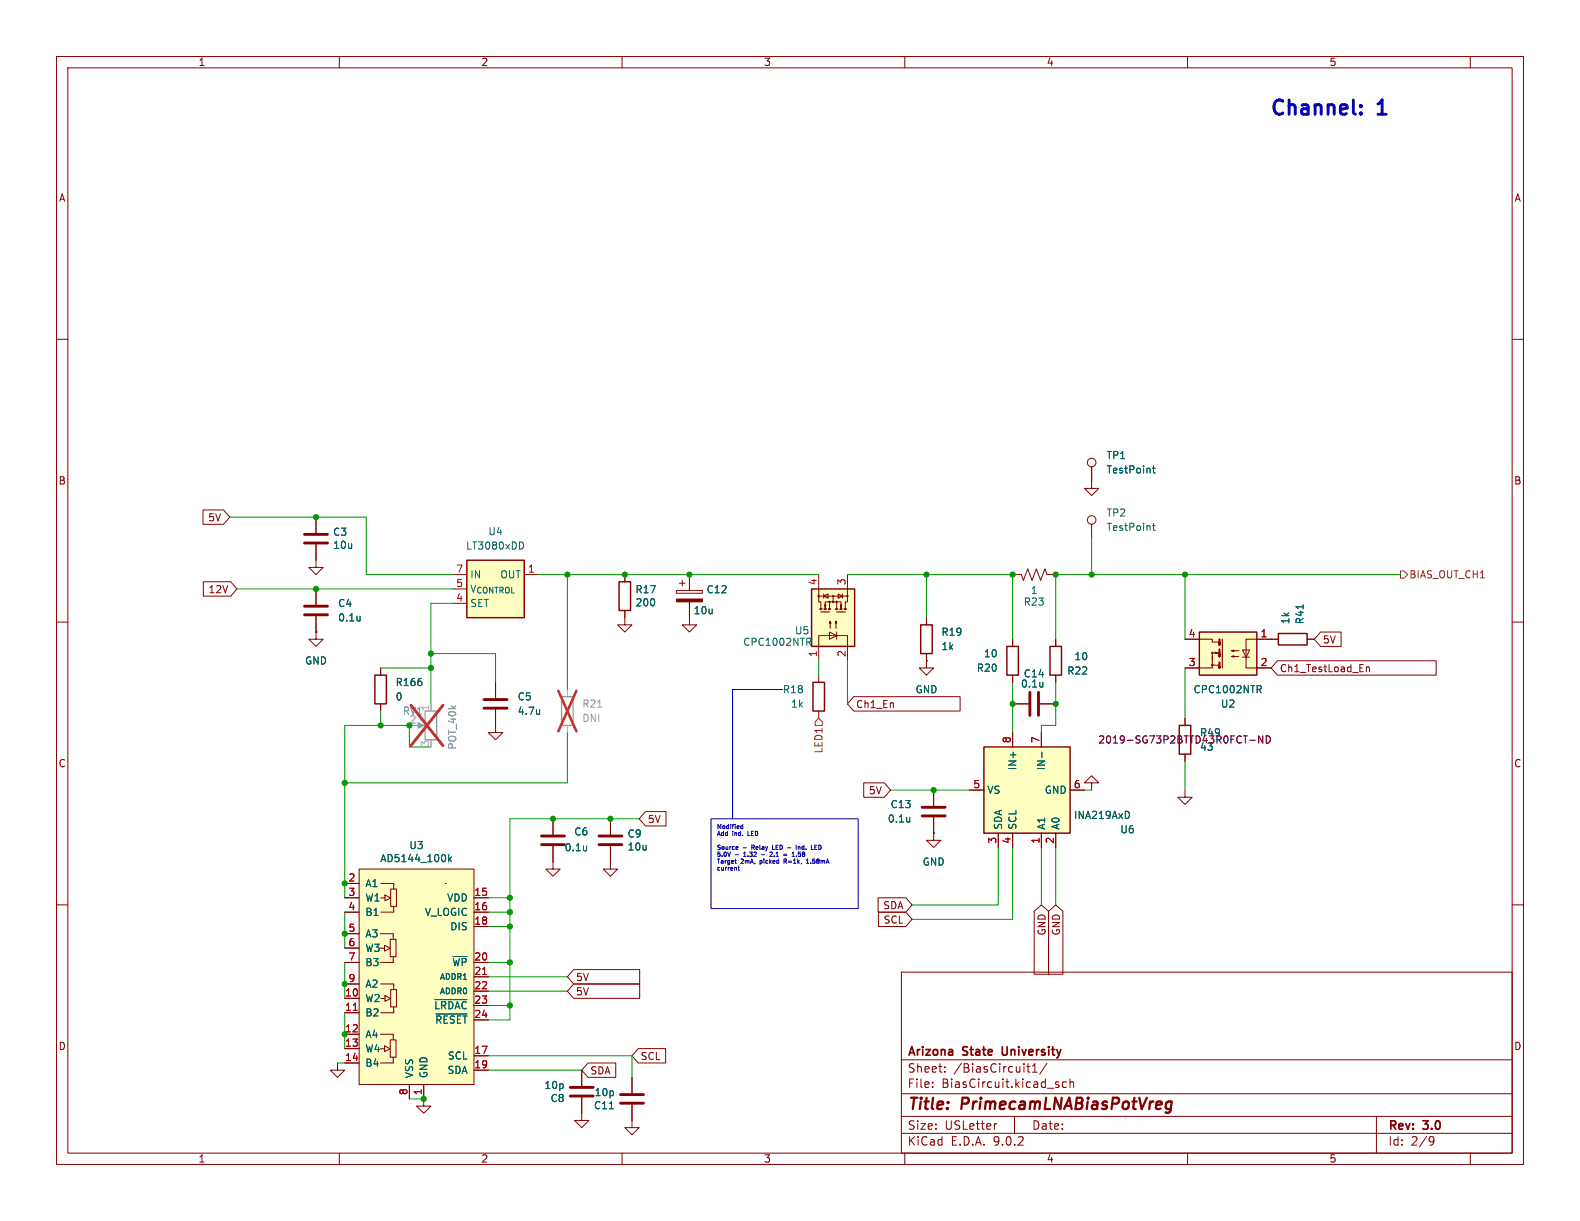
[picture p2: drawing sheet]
<svg xmlns="http://www.w3.org/2000/svg" width="279mm" height="216mm" viewBox="0 0 279 216" stroke-linecap="round" stroke-linejoin="round" font-family="sans-serif">
<g fill="none" stroke="#840000" stroke-width=".18">
<path d="M10 10h259.4v195.9h-259.4zM12 12h255.4v191.9h-255.4zM60 10v2M110 10v2M160 10v2M210 10v2M260 10v2M10 60h2M267.4 60h2M10 110h2M119.6 104.4h4.6v.5h-4.6zM120.1 103.1h1.1"/>
<path d="M120.6 102.6v1M121.9 101.6v2.8M121.9 106.4v2.8M267.4 110h2M10 160h2M159.4 171.9h108v32h-108zM267.4 160h2M102.9 189.2v2.8M102.9 194.1v2.8M159.4 197.4h108M159.4 193.4h108M159.4 187.4h108"/>
<path d="M164.9 192.1v.2M164.9 191.4v.1M167.1 189.4v.2M167.1 188.7v.1M176.3 198.7l-.3 .1M179.4 197.4v3M181.6 188.6h.5M181.8 188.1v1.3l.3 .2M182.6 189.6h.8M182.6 188.5l.4-.4v1.5M185.1 188l-1.2 1.9M186.9 191.8l.3 .1 .1 .2-.2 .2h-.3"/>
<path d="M186.9 191.3l.3 .1M188.6 191.4l-.5-.1-.2 .3v.4l.1 .2h.6M189.2 191.4l.2-.1 .4 .1 .1 .9M189.2 190.8v1.5M243.4 197.4v6.5M60 203.9v2M110 203.9v2M159.4 200.4h108M160 203.9v2M210 203.9v2M253 201l.5 .1a.99 .99 0 0 1-.4 1.4h-.2M253.6 201.6l-.3 .3h-.3"/>
<path d="M260 203.9v2"/>
</g>
<path d="M206.6 194.8l.6 .1M207 196l-.5 .1M207.2 194.8l-.2 1.6-.2 .3" fill="none" stroke="#840000" stroke-width=".4"/>
<path d="M177.2 185.1l.1 1.3" fill="none" stroke="#840000" stroke-width=".3"/>
<path d="M119.6 105.9h4.6v.5h-4.6z" fill="#840000" stroke="#840000" stroke-width=".18"/>
<path d="M100.8 193.8h4.1M100.8 192.3h4.1" fill="none" stroke="#840000" stroke-width=".51"/>
<path d="M63.5 153.7h20.3v38.1h-20.3z" fill="#ffffc2"/>
<path d="M67.3 156.2h2.3" fill="none" stroke="#ffffc2" stroke-width=".18"/>
<path d="M69.6 161v.3z" fill="#ffffc2"/>
<path d="M67.3 161.3h2.3M67.3 174h2.3" fill="none" stroke="#ffffc2" stroke-width=".18"/>
<path d="M69.6 178.8v.3z" fill="#ffffc2"/>
<path d="M67.3 165.1h2.2M67.3 179.1h2.3" fill="none" stroke="#ffffc2" stroke-width=".18"/>
<path d="M69.5 169.9v.3z" fill="#ffffc2"/>
<path d="M67.3 170.2h2.2M67.3 182.9h2.2" fill="none" stroke="#ffffc2" stroke-width=".18"/>
<path d="M69.5 187.7v.3z" fill="#ffffc2"/>
<path d="M67.3 188h2.2" fill="none" stroke="#ffffc2" stroke-width=".18"/>
<g fill="#ffffc2">
<path d="M68.1 158.3l1 .5-1 .5z"/>
<path d="M68.1 176l1 .6-1 .5z"/>
<path d="M68 167.2l1 .5-1 .5z"/>
<path d="M68 184.9l1 .5-1 .6z"/>
</g>
<g fill="none" stroke="#840000" stroke-width=".18">
<path d="M61 158.8h2.5M61 156.2h2.5M63.5 153.7h20.3v38.1h-20.3zM67.3 158.8h.8M67.3 156.2h2.3v1M68.1 158.3l1 .5-1 .5zM69.1 157.2h1v3.1h-1zM78.7 156.2h.1M83.8 158.8h2.6M61 161.3h2.5M61 170.2h2.5M61 165.1h2.5"/>
<path d="M61 167.6h2.5M61 174h2.5M61 176.5h2.5M61 179.1h2.5M67.2 167.7h.8M67.3 165.1h2.2v1M67.3 176.6h.8M67.3 174h2.3v1M68 167.2l1 .5-1 .5zM68.1 176l1 .6-1 .5zM69 166.1h1v3.1h-1zM69.1 175h1v3.1h-1z"/>
<path d="M69.5 169.2v1h-2.2M69.6 160.3v1h-2.3M69.6 178.1v1h-2.3M83.8 161.3h2.6M83.8 163.8h2.6M83.8 170.2h2.6M83.8 172.7h2.6M83.8 175.3h2.6M83.8 177.8h2.6M61 182.9h2.5M61 185.4h2.5M61 188h2.5"/>
<path d="M67.2 185.4h.8M67.3 182.9h2.2v1M68 184.9l1 .5-1 .6zM69 183.9h1v3h-1zM69.5 186.9v1.1h-2.2M72.4 191.8v2.5M74.9 191.8v2.5M83.8 180.3h2.6M83.8 186.7h2.6M83.8 189.2h2.6"/>
</g>
<path d="M79.3 151.1v1.3M79.5 151.9l.3 .5M79.8 151.5l-.5 .5M76.9 176.8h5.7M77.1 179.3h5.5M80.1 169.1h2.5" fill="none" stroke="#006464" stroke-width=".18"/>
<path d="M62.5 178.7h.7M85.3 172.3h.8" fill="none" stroke="#a90000" stroke-width=".18"/>
<path d="M212.1 111.8h10.1v7.6h-10.1z" fill="#ffffc2"/>
<path d="M178.1 114.3h2v5.1h-2zM185.7 114.3h2v5.1h-2zM212.1 111.8h10.1v7.6h-10.1z" fill="none" stroke="#840000" stroke-width=".25"/>
<g fill="none" stroke="#840000" stroke-width=".18">
<path d="M179.1 113v1.3M179.1 119.4v1.3M186.7 113v1.3M186.7 119.4v1.3M209.5 113h4.9v.5h1.2M214.4 116.1v.5M214.4 116.3v1.3M214.9 115.3l.5 .1-.5 .2zM215.5 115.4h-1.1v.8M215.6 117.6h-1.2v.5h-4.9M217.8 115.1l.4-.2v.3l-.4-.1h1.3M217.8 116.1l.4-.1v.2l-.4-.1h1.3"/>
<path d="M219.7 114.9h1.3l-.7 1.3zM219.7 116.2h1.3M224.8 113h-4.5v5.1h4.5M179.1 124.5h2.8M183.9 124.5h2.8M165.1 147.3v1.3h-1.3l1.3 1.3 1.3-1.3h-1.3M165.1 147.3h.1"/>
<circle cx="214.4" cy="115.4" r=".13"/>
<circle cx="214.4" cy="117.6" r=".13"/>
</g>
<path d="M216.2 113v5.1" fill="none" stroke="#840000" stroke-width=".2"/>
<path d="M215.6 113v1v-.5M215.6 114.8v1.3v-.5M215.6 117.1v1v-.2" fill="none" stroke="#840000" stroke-width=".36"/>
<path d="M184.4 120.6v.9M184.4 121.4h-.1M222.6 121.9l.4 .6M222.8 121.2l.2 .3v.3l-.2 .1" fill="none" stroke="#006464" stroke-width=".18"/>
<path d="M182.1 122.4v4.1M183.6 122.4v4.1" fill="none" stroke="#840000" stroke-width=".51"/>
<path d="M174 132.1h15.2v15.2h-15.2z" fill="#ffffc2"/>
<path d="M66.3 119.4h2v5.1h-2zM162.8 110.5h2v5.1h-2zM226.1 112h5v2h-5zM143.8 120.7h2v5h-2zM174 132.1h15.2v15.2h-15.2z" fill="none" stroke="#840000" stroke-width=".25"/>
<g fill="none" stroke="#840000" stroke-width=".18">
<path d="M55.9 96.3v4h1.2l-1.2 1.3-1.3-1.3h1.3M55.9 91.4v2.8M67.3 118.1v1.3M121.9 109.2v1.3h1.3l-1.3 1.3-1.3-1.3h1.3M144.8 119.4v1.3M163.8 109.2v1.3M163.8 115.6v1.2M224.8 113h1.3M231.1 113h1.3M67.3 124.5v1.2M144.8 125.7v1.3M171.4 139.7h2.6"/>
<path d="M179.1 129.5v2.6M184.1 129.5v2.6M189.2 139.7h2.6M193 138.4h-1.2l1.2-1.2 1.3 1.2h-1.3v1.3M176.5 147.3v2.6M179.1 147.3v2.6M184.1 147.3v2.6M186.7 147.3v2.6"/>
</g>
<path d="M230.4 106.9v.8M184.2 133v1M199.5 143.5l.2 .5-.2 .7" fill="none" stroke="#006464" stroke-width=".18"/>
<path d="M53.8 94.5h4.1M53.8 96h4.1" fill="none" stroke="#840000" stroke-width=".51"/>
<path d="M143.5 104.1h7.6v10.2h-7.6z" fill="#ffffc2"/>
<path d="M109.5 102.9h2v5.1h-2zM143.5 104.1h7.6v10.2h-7.6zM208.5 128.3h2.1v5.1h-2.1z" fill="none" stroke="#840000" stroke-width=".25"/>
<g fill="none" stroke="#840000" stroke-width=".18">
<path d="M55.9 111.8v1.2h1.2l-1.2 1.3-1.3-1.3h1.3M55.9 111.8h.1M55.9 104.1v2.8M55.9 109v2.8M110.5 108v2.5h1.3l-1.3 1.3-1.3-1.3h1.3M110.5 101.6v1.3M144.8 116.8v-4.4h5.1v4.4M144.8 101.6v4.8h.4v1.2M144.8 105.4h5.1M145.7 105.4l.7-.4v.8zM145.7 105v.8M145.8 106.9h.2l-.1 .5z"/>
<path d="M146.7 111.8l1.3 .6-1.3 .6zM146.7 106.4h-.8v1.2M146.7 107.6v-1.2h1.3v1.2M146.8 109.9l-.1 .3h.2l-.1-.3v1.2M147.3 105.4v1M147.8 109.9l-.1 .3h.3l-.2-.3v1.2M148 106.4h.7v1.2M148 111.8v1.2M148.2 105l.8 .4-.8 .4zM148.6 106.9h.2l-.1 .5zM149 105v.8M149.9 101.6v4.8h-.4v1.2"/>
<path d="M163.8 116.8v1.3h1.3l-1.3 1.3-1.2-1.3h1.2M163.8 116.8h.1M179.1 101.6h1.5l.4 1 .7-2 .8 2 .8-2 .7 2 .8-2 .4 1h1.5M87.6 125.5v4h1.3l-1.3 1.3-1.2-1.3h1.2M87.6 120.7v2.7M165.1 139.7v2.8M209.5 139.7v1.3h-1.2l1.2 1.2 1.3-1.2h-1.3M209.5 127v1.3M209.5 133.4v1.2M97.8 152.4v1.3h-1.3l1.3 1.2 1.3-1.2h-1.3M107.9 149.6v4.1h1.3l-1.3 1.2-1.2-1.2h1.2M107.9 144.8v2.8"/>
<path d="M165.1 144.5v2.8M59.7 188v1.2h-1.3l1.3 1.3 1.3-1.3h-1.3M74.9 194.3v1.3h-1.2l1.2 1.3 1.3-1.3h-1.3M102.9 196.9v1.2h-1.3l1.3 1.3 1.2-1.3h-1.2M111.8 195.3v4.1h-1.3l1.3 1.3 1.2-1.3h-1.2M111.8 190.5v2.8"/>
<circle cx="144.8" cy="105.4" r=".13"/>
<circle cx="146.7" cy="106.4" r=".13"/>
<circle cx="147.3" cy="105.4" r=".13"/>
<circle cx="147.3" cy="106.4" r=".13"/>
<circle cx="148" cy="106.4" r=".13"/>
<circle cx="149.9" cy="105.4" r=".13"/>
</g>
<path d="M145.2 108.2h1.5M148 108.2h1.5" fill="none" stroke="#840000" stroke-width=".2"/>
<path d="M145 107.7h.3M145.8 107.7h.2M146.6 107.7h.2M147.8 107.7h.3M148.6 107.7h.2M149.4 107.7h.2" fill="none" stroke="#840000" stroke-width=".36"/>
<path d="M63.7 109v.8M63.7 109.7h-.1M143 113.5l.4 .6M143.2 112.8l.2 .3-.1 .3-.1 .1M95.4 125.5v.8M95.4 126.2h.1M160.9 144.5v.9M160.9 145.2l-.1 .1M107.8 196.1h.7" fill="none" stroke="#006464" stroke-width=".18"/>
<path d="M53.8 107.2h4.1M53.8 108.7h4.1M85.6 123.7h4.1M85.6 125.2h4.1M105.9 147.8h4.1M105.9 149.4h4.1M163.1 142.7h4M163.1 144.3h4M109.7 195.1h4.1M109.7 193.5h4.1" fill="none" stroke="#840000" stroke-width=".51"/>
<path d="M75.2 125.7h2v5.1h-2zM99.3 123.2h2v5.1h-2z" fill="none" stroke="#a1a1a1" stroke-width=".25"/>
<path d="M73.9 127.8l1.2 .5-1.2 .5z" fill="#a1a1a1" stroke="#a1a1a1" stroke-width=".18"/>
<path d="M73.7 128.3h1M76.2 124.5v1.2M100.3 121.9v1.3M100.3 128.3v1.2" fill="none" stroke="#a1a1a1" stroke-width=".18"/>
<path d="M72.7 124.7l5.6 7.2M78.3 124.7l-5.6 7.2M98.7 122.1l3.2 7.2M101.9 122.1l-3.2 7.2" fill="none" stroke="#e12e31" stroke-width=".46"/>
<path d="M105.7 125h.7" fill="none" stroke="#989898" stroke-width=".18"/>
<path d="M221 130.9h1M223.3 130.1v1.3l-.7-1.3v1.3M223.9 130.1a.64 .64 0 0 1 .7 .7 .64 .64 0 0 1-.7 .6z" fill="none" stroke="#840084" stroke-width=".18"/>
<path d="M82.5 99.1h10.2v10.1h-10.2z" fill="#ffffc2"/>
<path d="M82.5 99.1h10.2v10.1h-10.2z" fill="none" stroke="#840000" stroke-width=".25"/>
<g fill="none" stroke="#840000" stroke-width=".18">
<path d="M35.9 90.2h3.6l1.1 1.2-1.1 1.3h-3.6zM55.9 91.4v2.8M55.9 96.3v2.8M193 82.6v3.8h1.3l-1.3 1.2-1.2-1.2h1.2M193 92.7v2.6M36 102.9h4.8l1.1 1.2-1.1 1.3h-4.8zM55.9 111.8h.1M55.9 104.1v2.8M55.9 109v2.8M67.3 118.1v1.3M80 101.6h2.5M80 104.1h2.5"/>
<path d="M80 106.7h2.5M92.7 101.6h2.5M110.5 101.6v1.3M110.5 108v1.2M121.9 101.6v2.8M121.9 106.4v2.8M163.8 116.8h.1M163.8 109.2v1.3M163.8 115.6v1.2M179.1 113v1.3M179.1 119.4v1.3M186.7 113v1.3"/>
<path d="M186.7 119.4v1.3M209.5 113h2.6M209.5 118.1h2.6M222.2 113h3.9M222.2 118.1h2.6M225.9 116.8h28.1v2.6h-28.1l-1.1-1.3zM231.1 113h1.3M233.5 111.8h3.7v2.5h-3.7l-1.1-1.3zM241.6 117.9v.9M241.6 118.1l.2-.2 .3 .1 .1 .8M67.3 124.5v1.2M87.6 120.7v2.7"/>
<path d="M87.6 125.5v2.8M151 123.2h18.8v2.5h-18.8l-1.1-1.2zM152.7 138.4h3.7l1.1 1.3-1.1 1.3h-3.7zM165.1 139.7v2.8M171.4 139.7h2.6M179.1 129.5v2.6M179.1 124.5h2.8M183.9 124.5h2.8M184.1 129.5v2.6M189.2 139.7h2.6M209.5 127v1.3M209.5 133.4v1.2"/>
<path d="M61 158.8h2.5M61 156.2h2.5M83.8 158.8h2.6M97.8 144.8v2.8M97.8 149.6v2.8M107.9 144.8v2.8M107.9 149.6v2.8M114.1 143.5h3.7v2.6h-3.7l-1.1-1.3zM155.3 158.7h4.9l1.1 1.3-1.1 1.3h-4.9zM165.1 147.3h.1M165.1 144.5v2.8M176.5 147.3v2.6"/>
<path d="M179.1 147.3v2.6M184.1 147.3v2.6M186.7 147.3v2.6M61 161.3h2.5M61 170.2h2.5M61 165.1h2.5M61 167.6h2.5M61 174h2.5M61 176.5h2.5M61 179.1h2.5M83.8 161.3h2.6M83.8 163.8h2.6"/>
<path d="M83.8 170.2h2.6M83.8 172.7h2.6M83.8 175.3h2.6M83.8 177.8h2.6M101.4 174h11.7v2.5h-11.7l-1.1-1.2zM101.4 171.4h11.7v2.6h-11.7l-1.1-1.3zM155.3 161.3h4.9l1.1 1.3-1.1 1.2h-4.9zM182.9 161.1l1.2-1.1 1.3 1.1v11.2h-2.5zM185.4 161.1l1.3-1.1 1.3 1.1v11.2h-2.6zM61 182.9h2.5M61 185.4h2.5M61 188h2.5"/>
<path d="M72.4 191.8v2.5M74.9 191.8v2.5M83.8 180.3h2.6M83.8 186.7h2.6M83.8 189.2h2.6M102.9 189.2v2.8M102.9 194.1v2.8M104 188h4.9v2.5h-4.9l-1.1-1.3zM111.8 190.5v2.8M111.8 195.3v2.8M112.9 185.4h4.8v2.6h-4.8l-1.1-1.3z"/>
<circle cx="193" cy="91.9" r=".76"/>
<circle cx="193" cy="81.8" r=".76"/>
</g>
<g fill="none" stroke="#006464" stroke-width=".18">
<path d="M92.2 95.8a.68 .68 0 0 1 .4 .7 .68 .68 0 0 1-.4 .6M203.8 93h.5M203.8 82.8h.5M204 82.4v1.1l.3 .1M204 92.5v1.1l.3 .2M63.7 109v.8M63.7 109.7h-.1M230.4 106.9v.8M95.4 125.5v.8M95.4 126.2h.1M184.2 133v1M184.4 120.6v.9"/>
<path d="M184.4 121.4h-.1M222.6 121.9l.4 .6M222.8 121.2l.2 .3v.3l-.2 .1M79.3 151.1v1.3M79.5 151.9l.3 .5M79.8 151.5l-.5 .5M103.7 149.6v.8M103.7 150.3v.1M160.9 144.5v.9M160.9 145.2l-.1 .1M199.5 143.5l.2 .5-.2 .7M76.9 176.8h5.7"/>
<path d="M77.1 179.3h5.5M80.1 169.1h2.5M107.8 196.1h.7"/>
</g>
<path d="M95.8 149.4h4M95.8 147.8h4" fill="none" stroke="#840000" stroke-width=".51"/>
<path d="M247.6 101h.7l.6 .6-.6 .6h-.7zM144.8 127l.6 .6v.7h-1.3v-.7z" fill="none" stroke="#725600" stroke-width=".18"/>
<g fill="none" stroke="#0000c2" stroke-width=".18">
<path d="M138.4 121.9h-8.9v22.9M125.7 144.8h26.1v15.9h-26.1zM126.9 147.7l.2-.7 .3 .7M127 146.5v-.7l.2 .5 .3-.5v.7M127 150.7l-.1 .3M127.1 151.9v.8M127.4 149.5h-.4M127.9 147v.7M128.6 147v.7M128.7 150.7l.2 .7 .3-.7M128.9 145.8v.7M129.2 145.8h.1"/>
<path d="M129.8 145.8l-.2 .1M129.9 152.1h.3M130 145.8h.1M130 151.1h.6M130 151.9v.6M130.1 152.6l.1 .1M130.3 149.7h.2v.2h-.3M130.5 153.4h.3M130.5 150.2h-.2M130.6 153.1v.7l.2 .1M131 147v.7M131 152h.4"/>
<path d="M131.4 145.8v.7l-.4-.1M131.4 146.1l-.3-.1-.1 .2M131.4 149.9h.6M131.5 151.4h.4M131.5 150.9l.2-.2v.7M132.3 147v.7h.3M132.6 150.7h.4l-.2 .3M132.7 152.7l.3-.8 .2 .8M133 149.8h.2M133.2 147h-.3v.7M133.4 149.5l-.4-.1v.8M133.9 147.1l-.3-.1v.7"/>
<path d="M134.4 149.4v.7M134.4 152.6l.1 .1M134.5 152.1l-.1 .8M136.1 151.9v.8M136.3 150.7h.2l.1 .2-.5 .5h.5M136.6 149.4v.8h.4M137.5 150.7v.7M137.6 149.4h-.4v.8M137.7 151.9v.8M138.3 149.6l-.4-.2v.8M138.6 151h.6M138.6 151.2h.6"/>
<path d="M138.8 152.3l.3 .4M139 152.3h-.4M139 152l-.4-.1v.8M139.3 149.9h.5M140.1 150.9l.2-.2v.7M140.5 151.9v.8M140.8 149.4v.8M140.8 151.4h.1M141.1 151.9v.8M141.2 149.8l.2-.1 .1 .5M141.2 149.7v.5M141.2 151.4h.2"/>
<path d="M141.6 150.7h-.4v.3h.2M142.2 149.4v.8M142.6 152.7h.4M142.8 151.9v.8M143.5 149.4v.8M144.1 149.8h.2M144.1 151.9h-.4v.4M144.5 149.4h-.4v.8h.4M144.5 151.9l.3 .1M144.5 151.9v.1M145.1 149.6l-.3-.2v.8M146.1 152.7l.2-.8 .3 .8"/>
</g>
<g fill="none" stroke="#009600" stroke-width=".18">
<path d="M40.6 91.4h24.2v10.2h15.2M193 95.3v6.3M41.9 104.1h38.1M67.3 118.1h8.9M76.2 115.6h11.4v5.1M80 106.7h-3.8v17.8M95.2 101.6h49.6M100.3 101.6v20.3M144.8 116.8v2.6M149.9 101.6h29.2v11.4M149.9 116.8v7.7M163.8 101.6v7.6"/>
<path d="M209.5 101.6v11.4M209.5 118.1v8.9M247.6 101.6h-60.9v11.4M67.3 125.7v2.6M76.2 132.1h-3.8v-3.8h-11.4v30.5M100.3 129.5v8.9h-39.3M157.5 139.7h13.9M179.1 120.7v8.8M186.7 120.7v7.6h-2.6v1.2M191.8 139.7h1.2M209.5 134.6v5.1M86.4 158.8h3.8"/>
<path d="M113 144.8h-22.8v35.5h-3.8M176.5 149.9v10.1h-15.2M179.1 149.9v12.7h-17.8M184.1 149.9v10.1M186.7 149.9v10.1M61 161.3v6.3M61 170.2v6.3M61 179.1v6.3M86.4 172.7h13.9M86.4 175.3h13.9M86.4 177.8h3.8M86.4 163.8h3.8"/>
<path d="M86.4 170.2h3.8M86.4 161.3h3.8M59.7 188h1.3M72.4 194.3h2.5M86.4 186.7h25.4v3.8M86.4 189.2h16.5"/>
</g>
<path d="M240.6 20l.2 .1-.2 .1M240.6 20l-.1 .1 .1 .1M240.6 18.6v.3M240.6 20v.2M240.6 18.6l.2 .2-.2 .1M240.6 18.6l-.1 .2 .1 .1" fill="none" stroke="#0000c2" stroke-width=".51"/>
<path d="M221 130.9h1M223.3 130.1v1.3l-.7-1.3v1.3M223.9 130.1a.64 .64 0 0 1 .7 .7 .64 .64 0 0 1-.7 .6z" fill="none" stroke="#840084" stroke-width=".18"/>
<path d="M62.5 178.7h.7M85.3 172.3h.8" fill="none" stroke="#a90000" stroke-width=".18"/>
<path d="M76.2 124.5v1.2" fill="none" stroke="#a1a1a1" stroke-width=".18"/>
<path d="M72.7 124.7l5.6 7.2M78.3 124.7l-5.6 7.2" fill="none" stroke="#e12e31" stroke-width=".46"/>
<g fill="#009600" stroke="#009600" stroke-width=".18">
<circle cx="209.5" cy="101.6" r=".46"/>
<circle cx="179.1" cy="124.5" r=".46"/>
<circle cx="186.7" cy="124.5" r=".46"/>
<circle cx="179.1" cy="101.6" r=".46"/>
<circle cx="193" cy="101.6" r=".46"/>
<circle cx="186.7" cy="101.6" r=".46"/>
<circle cx="61" cy="156.2" r=".46"/>
<circle cx="67.3" cy="128.3" r=".46"/>
<circle cx="61" cy="138.4" r=".46"/>
<circle cx="76.2" cy="115.6" r=".46"/>
<circle cx="76.2" cy="118.1" r=".46"/>
<circle cx="72.4" cy="128.3" r=".46"/>
<circle cx="55.9" cy="91.4" r=".46"/>
<circle cx="55.9" cy="104.1" r=".46"/>
<circle cx="74.9" cy="194.3" r=".46"/>
<circle cx="61" cy="182.9" r=".46"/>
<circle cx="90.2" cy="161.3" r=".46"/>
<circle cx="90.2" cy="170.2" r=".46"/>
<circle cx="90.2" cy="163.8" r=".46"/>
<circle cx="90.2" cy="177.8" r=".46"/>
<circle cx="61" cy="174" r=".46"/>
<circle cx="61" cy="165.1" r=".46"/>
<circle cx="90.2" cy="158.8" r=".46"/>
<circle cx="163.8" cy="101.6" r=".46"/>
<circle cx="165.1" cy="139.7" r=".46"/>
<circle cx="121.9" cy="101.6" r=".46"/>
<circle cx="100.3" cy="101.6" r=".46"/>
<circle cx="110.5" cy="101.6" r=".46"/>
<circle cx="97.8" cy="144.8" r=".46"/>
<circle cx="107.9" cy="144.8" r=".46"/>
</g>
<g font-size="3.5" fill="#0000c2">
<text x="224.3" y="21.1">Channel:</text>
<text x="243.7" y="21.1">1</text>
</g>
<g font-size="2.8" fill="#840000">
<text x="160.4" y="196.8">Title:</text>
<text x="170.1" y="196.8">PrimecamLNABiasPotVreg</text>
</g>
<g font-size="2.1" fill="#840000">
<text x="160.4" y="189.9">Sheet:</text>
<text x="160.4" y="187.1">Arizona</text>
<text x="168.6" y="189.9">/BiasCircuit1/</text>
<text x="170.4" y="187.1">State</text>
<text x="177.9" y="187.1">University</text>
<text x="160.4" y="192.6">File:</text>
<text x="166.5" y="192.6">BiasCircuit.kicad_sch</text>
<text x="160.4" y="202.8">KiCad</text>
<text x="160.4" y="200">Size:</text>
<text x="167.1" y="200">USLetter</text>
<text x="168.1" y="202.8">E.D.A.</text>
<text x="175.7" y="202.8">9.0.2</text>
<text x="182.4" y="200">Date:</text>
<text x="245.4" y="200.2">Rev:</text>
<text x="245.4" y="202.8">Id:</text>
<text x="249.5" y="202.8">2/9</text>
<text x="251.8" y="200.2">3.0</text>
</g>
<g font-size="1.8" fill="#840000">
<text x="35" y="11.9">1</text>
<text x="85" y="11.9">2</text>
<text x="135" y="11.9">3</text>
<text x="185" y="11.9">4</text>
<text x="235" y="11.9">5</text>
<text x="10.3" y="35.9">A</text>
<text x="267.7" y="35.9">A</text>
<text x="10.3" y="85.9">B</text>
<text x="267.7" y="85.9">B</text>
<text x="36.7" y="92.4">5V</text>
<text x="36.8" y="105.1">12V</text>
<text x="233.8" y="114">5V</text>
<text x="226.2" y="119.1">Ch1_TestLoad_En</text>
<text x="151.3" y="125.4">Ch1_En</text>
<text x="10.3" y="135.9">C</text>
<text x="267.7" y="135.9">C</text>
<text x="153.5" y="140.7">5V</text>
<text x="114.5" y="145.7">5V</text>
<text x="156.1" y="161">SDA</text>
<text x="156.2" y="163.5">SCL</text>
<text x="185.1" y="165.5" transform="rotate(-90 185.1 165.5)">GND</text>
<text x="187.6" y="165.5" transform="rotate(-90 187.6 165.5)">GND</text>
<text x="101.8" y="173.7">5V</text>
<text x="101.8" y="176.2">5V</text>
<text x="10.3" y="185.9">D</text>
<text x="267.7" y="185.9">D</text>
<text x="104.3" y="190.2">SDA</text>
<text x="113.2" y="187.6">SCL</text>
<text x="35" y="205.8">1</text>
<text x="85" y="205.8">2</text>
<text x="135" y="205.8">3</text>
<text x="185" y="205.8">4</text>
<text x="235" y="205.8">5</text>
</g>
<g font-size="1.8" fill="#006464">
<text x="195.6" y="81.4">TP1</text>
<text x="195.6" y="83.9">TestPoint</text>
<text x="58.8" y="94.9">C3</text>
<text x="86.3" y="94.8">U4</text>
<text x="195.6" y="91.5">TP2</text>
<text x="195.6" y="94.1">TestPoint</text>
<text x="58.8" y="97.3">10u</text>
<text x="82.3" y="97.4">LT3080xDD</text>
<text x="59.7" y="107.5">C4</text>
<text x="83.1" y="102.5">IN</text>
<text x="83.1" y="105">V_{CONTROL}</text>
<text x="83.1" y="107.5">SET</text>
<text x="88.4" y="102.5">OUT</text>
<text x="112.3" y="107.4">200</text>
<text x="112.3" y="105.1">R17</text>
<text x="124.9" y="105.1">C12</text>
<text x="180.9" y="107.3">R23</text>
<text x="182.2" y="105.3">1</text>
<text x="59.7" y="110.1">0.1u</text>
<text x="122.6" y="108.8">10u</text>
<text x="140.5" y="112.4">U5</text>
<text x="166.4" y="112.6">R19</text>
<text x="228.2" y="110.5" transform="rotate(-90 228.2 110.5)">1k</text>
<text x="230.7" y="110.5" transform="rotate(-90 230.7 110.5)">R41</text>
<text x="53.8" y="117.7">GND</text>
<text x="131.3" y="114.4">CPC1002NTR</text>
<text x="166.4" y="115.2">1k</text>
<text x="172.6" y="119">R20</text>
<text x="173.9" y="116.4">10</text>
<text x="180.9" y="120">C14</text>
<text x="188.6" y="119.5">R22</text>
<text x="189.9" y="116.9">10</text>
<text x="69.9" y="121.5">R166</text>
<text x="69.9" y="124.1">0</text>
<text x="91.4" y="124.1">C5</text>
<text x="138.3" y="122.8">R18</text>
<text x="139.8" y="125.3">1k</text>
<text x="161.8" y="122.8">GND</text>
<text x="180.4" y="121.8">0.1u</text>
<text x="211" y="122.8">CPC1002NTR</text>
<text x="215.8" y="125.3">U2</text>
<text x="91.4" y="126.6">4.7u</text>
<text x="179.9" y="136.3" transform="rotate(-90 179.9 136.3)">IN+</text>
<text x="185" y="136.3" transform="rotate(-90 185 136.3)">IN-</text>
<text x="157.4" y="143.1">C13</text>
<text x="174.5" y="140.6">VS</text>
<text x="184.6" y="140.6">GND</text>
<text x="101.4" y="147.9">C6</text>
<text x="110.9" y="148.3">C9</text>
<text x="156.9" y="145.6">0.1u</text>
<text x="177.4" y="146.8" transform="rotate(-90 177.4 146.8)">SDA</text>
<text x="179.9" y="146.8" transform="rotate(-90 179.9 146.8)">SCL</text>
<text x="185" y="146.8" transform="rotate(-90 185 146.8)">A1</text>
<text x="187.6" y="146.8" transform="rotate(-90 187.6 146.8)">A0</text>
<text x="189.8" y="145">INA219AxD</text>
<text x="198" y="147.5">U6</text>
<text x="67.1" y="152.7">AD5144_100k</text>
<text x="72.3" y="150.3">U3</text>
<text x="99.8" y="150.7">0.1u</text>
<text x="110.9" y="150.6">10u</text>
<text x="163.1" y="153.3">GND</text>
<text x="64.5" y="157.1">A1</text>
<text x="64.5" y="159.6">W1</text>
<text x="79" y="159.6">VDD</text>
<text x="64.5" y="162.2">B1</text>
<text x="64.5" y="166">A3</text>
<text x="75" y="162.2">V_LOGIC</text>
<text x="79.5" y="164.7">DIS</text>
<text x="64.5" y="168.5">W3</text>
<text x="64.5" y="171">B3</text>
<text x="79.9" y="171">~{WP}</text>
<text x="64.5" y="174.9">A2</text>
<text x="64.5" y="177.4">W2</text>
<text x="64.5" y="179.9">B2</text>
<text x="76.7" y="178.7">~{LRDAC}</text>
<text x="64.5" y="183.7">A4</text>
<text x="76.9" y="181.2">~{RESET}</text>
<text x="64.5" y="186.3">W4</text>
<text x="64.5" y="188.8">B4</text>
<text x="73.3" y="190.8" transform="rotate(-90 73.3 190.8)">VSS</text>
<text x="75.8" y="190.8" transform="rotate(-90 75.8 190.8)">GND</text>
<text x="79" y="190.1">SDA</text>
<text x="79.1" y="187.6">SCL</text>
<text x="96.2" y="192.8">10p</text>
<text x="97.3" y="195.1">C8</text>
<text x="104.9" y="196.3">C11</text>
<text x="105.1" y="194">10p</text>
</g>
<g font-size="1.8" fill="#a90000">
<text x="80.6" y="101.3">7</text>
<text x="93.3" y="101.3">1</text>
<text x="80.6" y="103.9">5</text>
<text x="80.6" y="106.4">4</text>
<text x="144.5" y="103.6" transform="rotate(-90 144.5 103.6)">4</text>
<text x="149.6" y="103.6" transform="rotate(-90 149.6 103.6)">3</text>
<text x="210.1" y="112.8">4</text>
<text x="222.8" y="112.8">1</text>
<text x="144.5" y="116.3" transform="rotate(-90 144.5 116.3)">1</text>
<text x="149.6" y="116.3" transform="rotate(-90 149.6 116.3)">2</text>
<text x="210.1" y="117.9">3</text>
<text x="222.8" y="117.9">2</text>
<text x="178.8" y="131.5" transform="rotate(-90 178.8 131.5)">8</text>
<text x="183.9" y="131.5" transform="rotate(-90 183.9 131.5)">7</text>
<text x="172" y="139.4">5</text>
<text x="189.8" y="139.4">6</text>
<text x="176.3" y="149.3" transform="rotate(-90 176.3 149.3)">3</text>
<text x="178.8" y="149.3" transform="rotate(-90 178.8 149.3)">4</text>
<text x="183.9" y="149.3" transform="rotate(-90 183.9 149.3)">1</text>
<text x="186.4" y="149.3" transform="rotate(-90 186.4 149.3)">2</text>
<text x="61.5" y="156">2</text>
<text x="61.5" y="158.5">3</text>
<text x="61.5" y="161">4</text>
<text x="83.8" y="158.5">15</text>
<text x="83.8" y="161">16</text>
<text x="61.5" y="164.8">5</text>
<text x="61.5" y="167.4">6</text>
<text x="83.8" y="163.6">18</text>
<text x="61.5" y="169.9">7</text>
<text x="61.5" y="173.7">9</text>
<text x="83.8" y="169.9">20</text>
<text x="83.8" y="172.5">21</text>
<text x="60.9" y="176.3">10</text>
<text x="60.9" y="178.8">11</text>
<text x="83.8" y="175">22</text>
<text x="83.8" y="177.5">23</text>
<text x="60.9" y="182.6">12</text>
<text x="60.9" y="185.2">13</text>
<text x="83.8" y="180.1">24</text>
<text x="60.9" y="187.7">14</text>
<text x="83.8" y="186.4">17</text>
<text x="83.8" y="189">19</text>
<text x="72.1" y="193.7" transform="rotate(-90 72.1 193.7)">8</text>
<text x="74.7" y="193.7" transform="rotate(-90 74.7 193.7)">1</text>
</g>
<g font-size="1.8" fill="#725600">
<text x="249.1" y="102.5">BIAS_OUT_CH1</text>
<text x="145.6" y="133.3" transform="rotate(-90 145.6 133.3)">LED1</text>
</g>
<g font-size="1.8" fill="#aaa">
<text x="75.9" y="125.8" transform="rotate(-90 75.9 125.8)">1</text>
<text x="72.3" y="128">2</text>
<text x="75.9" y="132.2" transform="rotate(-90 75.9 132.2)">3</text>
</g>
<g font-size="1.8" fill="#989898">
<text x="102.9" y="125.3">R21</text>
<text x="71.1" y="126.6">RV1</text>
<text x="102.9" y="127.9">DNI</text>
<text x="80.9" y="132.7" transform="rotate(-90 80.9 132.7)">POT_40k</text>
</g>
<g font-size="1.8" fill="#840084">
<text x="194.1" y="131.7">2019-SG73P2BTTD43R0FCT-ND</text>
<text x="212.1" y="130.4">R49</text>
<text x="212.1" y="132.9">43</text>
</g>
<g font-size="1.4" fill="#006464">
<text x="77.7" y="173.5">ADDR1</text>
<text x="77.7" y="176">ADDR0</text>
</g>
<g font-size="1.1" fill="#0000c2">
<text x="126.7" y="147">Modified</text>
<text x="126.7" y="148.2">Add</text>
<text x="129.6" y="148.2">ind.</text>
<text x="132.6" y="148.2">LED</text>
<text x="126.7" y="150.6">Source</text>
<text x="126.7" y="151.9">5.0V</text>
<text x="126.7" y="153.1">Target</text>
<text x="126.7" y="154.3">current</text>
<text x="131.1" y="153.1">2mA,</text>
<text x="131.9" y="151.9">1.32</text>
<text x="133.3" y="150.6">Relay</text>
<text x="134.7" y="153.1">picked</text>
<text x="135.3" y="151.9">-</text>
<text x="137.1" y="151.9">2.1</text>
<text x="137.2" y="150.6">LED</text>
<text x="139.3" y="153.1">R=1k,</text>
<text x="139.8" y="151.9">=</text>
<text x="141.6" y="151.9">1.58</text>
<text x="142" y="150.6">Ind.</text>
<text x="143.6" y="153.1">1.58mA</text>
<text x="145" y="150.6">LED</text>
</g>
</svg>
